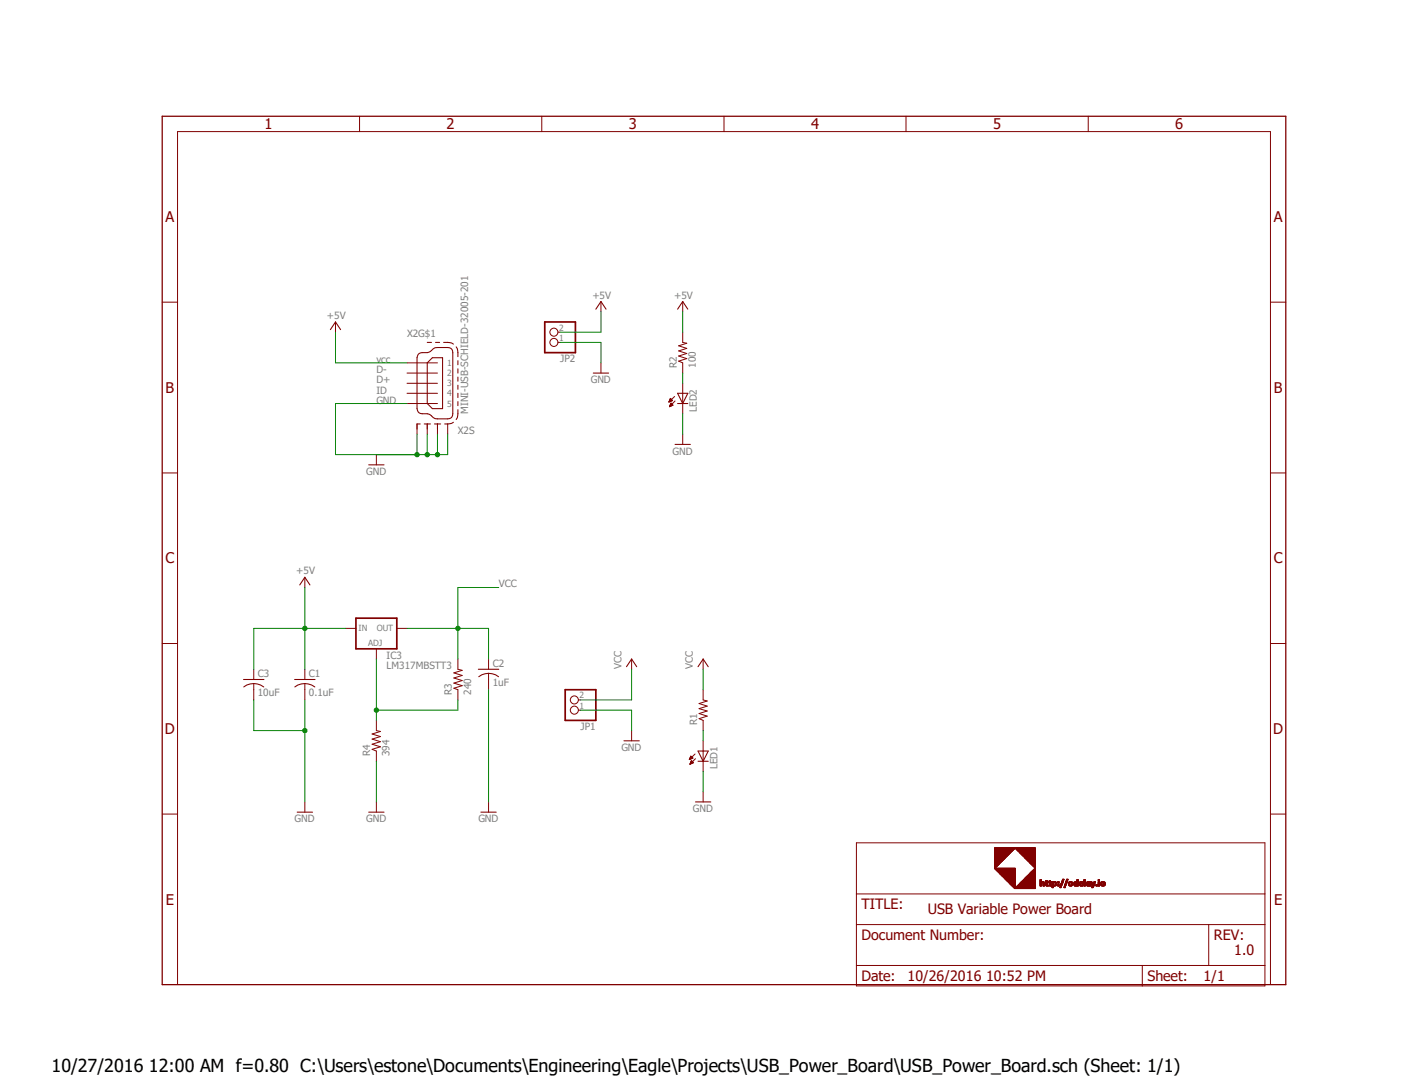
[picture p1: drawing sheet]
<svg xmlns="http://www.w3.org/2000/svg" width="279mm" height="216mm" viewBox="0 0 279 216" stroke-linecap="round" stroke-linejoin="round" font-family="sans-serif">
<path d="M108.3 64h6.1v6.1h-6.1zM70.8 122.9h8.1v6.1h-8.1zM112.4 137.1h6.1v6.1h-6.1z" fill="none" stroke="#800000" stroke-width=".34"/>
<g fill="none" stroke="#800000" stroke-width=".2">
<path d="M71.5 23.1v3.1M107.7 23.1v3.1M144 23.1v3.1M180.2 23.1v3.1M216.4 23.1v3.1M119.5 59.9v2.1M135.8 59.9v2.1M32.3 60.1h3M66.7 64v2M80.9 72.1h6.1M80.9 74.2h6.1M80.9 76.2h6.1"/>
<path d="M80.9 78.2h6.1M111 68.1h.4M111 66h.4M119.5 72.1v2.1M133.1 79.9h.1M133.1 79.8h.2M133.1 79.8h.3M133.1 79.7h.5M133.1 79.6h.6M133.2 79.6h.5M133.2 79.5h.4M133.3 79.4h.2"/>
<path d="M133.3 79.3h.1M133.3 79.2h.1M133.7 79.6l-.4-.4-.3 .7M133.7 79.6l-.7 .3M134.2 78.8l-1.2 1.1M134.2 79.7l-1.1 1.2M135.8 66v2.1l.8 .1-1.6 .5 1.6 .6-1.6 .5 1.6 .5-1.6 .5 1.6 .5-1.6 .5 .8 .3v2.1M135.8 76.2v6.1M252.6 60.1h3.1M32.3 94h3M74.8 90.4v2M80.9 80.2h6.1"/>
<path d="M82.9 84.3v2M85 84.3v2M87 84.3v2M89 84.3v2M133.1 80.8h.2M133.2 80.7h.2M133.2 80.7h.4M133.2 80.6h.5M133.3 80.6h.5M133.3 80.5h.5M133.3 80.4h.4M133.3 80.3h.3"/>
<path d="M133.4 80.2h.1M133.8 80.6l-.4-.5-.3 .8M133.8 80.6l-.7 .3M135.8 86.3v2M252.6 94h3.1M60.6 114.8v2M32.3 127.9h3M50.5 133.1v2M50.5 135.9v3.2M60.6 133.1v2M60.6 135.9v3.2M68.7 124.9h2.1"/>
<path d="M74.8 129v2M78.9 124.9h2M91.1 131v2.1l.8 .2-1.6 .5 1.6 .5-1.6 .5 1.6 .5-1.6 .5 1.6 .5-1.6 .5 .8 .3v2M97.2 131v2.1M97.2 133.9v3.2M115 139.1h.4M125.6 131v2.1M139.8 137.1v2l.8 .3-1.6 .5 1.6 .5-1.6 .5 1.6 .5-1.6 .5 1.6 .5-1.6 .5 .8 .3v2M139.8 131v2.1M252.6 127.9h3.1M60.6 159.4v2.1M74.8 143.2v2l.8 .2-1.6 .5 1.6 .5-1.6 .5 1.6 .5-1.6 .6 1.6 .5-1.6 .5 .8 .3v2"/>
<path d="M74.8 159.4v2.1M97.2 159.4v2.1M115 141.2h.4M125.6 145.2v2.1M137.1 151h.1M137.1 150.9h.2M137.2 150.9h.3M137.2 150.8h.4M137.2 150.7h.6M137.2 151.9h.1M137.2 150.6h.5M137.2 151.8h.2"/>
<path d="M137.2 151.8h.3M137.3 150.5h.3M137.3 151.7h.4M137.3 151.6h.5M137.3 150.4h.2M137.4 150.3l.4 .4-.7 .3zM137.4 151.5h.4M137.4 151.5h.3M137.4 151.4h.3M137.4 151.3h.2M137.5 151.3h.1M137.9 151.6l-.4-.4-.3 .7"/>
<path d="M137.9 151.6l-.7 .3M138.2 149.9l-1.1 1.1M138.3 150.8l-1.1 1.1M139.8 147.3v6.1M139.8 157.4v2M32.3 161.8h3M170.3 167.6h81.2v28.4h-81.2zM170.3 177.7h81.2M252.6 161.8h3.1M35.3 195.7v-169.5h217.3v169.5M170.3 183.8h81.2M170.3 191.9h81.2"/>
<path d="M227.2 191.9v4.1M240.4 183.8v8.1"/>
<circle cx="110.2" cy="68.1" r=".8"/>
<circle cx="110.2" cy="66" r=".8"/>
<circle cx="114.2" cy="139.2" r=".8"/>
<circle cx="114.2" cy="141.2" r=".8"/>
</g>
<g fill="none" stroke="#800000" stroke-width=".21">
<path d="M65.7 65.5l1-1.5 1 1.5M83.1 70.5a1.76 1.76 0 0 1 1.9-.4l.6-.2a1.87 1.87 0 0 1 1.4-.8h2a.93 .93 0 0 1 1 1v12.2a.93 .93 0 0 1-1 1h-2a1.87 1.87 0 0 1-1.4-.8 3.1 3.1 0 0 0-1.9-.3 .99 .99 0 0 1-.8-1v-10.1zM85 68.1h.8M86 71.1h2v10.1h-2l-1-1v-8.1zM86.6 68.1h.8M88.2 68.1a2.83 2.83 0 0 1 2 .3M90.7 69a2.83 2.83 0 0 1 .4 1.9M91.1 71.7v.8M91.1 73.3v.9M91.1 75v.8M91.1 76.6v.8M91.1 78.2v.8"/>
<path d="M91.1 79.8v.8M118 74.2h3M118.5 61.5l1-1.6 1 1.6M134.7 78.2h2.1l-1 2zM134.7 61.5l1.1-1.6 1 1.6M73.3 92.4h3.1M82.9 84.3h.7M84.4 84.3h1.2M86.4 84.3h1.2M90.2 83.9a2.59 2.59 0 0 1-1.8 .4M91.1 81.4a2.83 2.83 0 0 1-.4 2M134.2 88.3h3.1"/>
<path d="M134.7 80.2h2.1M59.6 116.3l1-1.5 1 1.5M48.4 135.1h4.1M48.5 136.6a3.3 3.3 0 0 1 4 0M58.6 135.1h4.1M58.6 136.6a3.3 3.3 0 0 1 4 0M95.1 133.1h4.1M95.2 134.5a3.2 3.2 0 0 1 3.9 0M124.6 132.5l1-1.5 1 1.5M138.8 132.5l1-1.5 1 1.5M124.1 147.3h3M138.3 159.4h3.1"/>
<path d="M138.8 149.3h2l-1 2zM138.8 151.3h2M59.1 161.5h3M73.3 161.5h3.1M95.6 161.5h3.1"/>
</g>
<path d="M32.3 23.1h223.4v172.6h-223.4z" fill="none" stroke="#800000" stroke-width=".25"/>
<path d="M50.5 139.1v6.1h10.1M60.6 139.1v20.3M74.8 151.3v8.1M139.8 145.2v2.1" fill="none" stroke="#008000" stroke-width=".2"/>
<circle cx="60.6" cy="145.2" r=".43" fill="#008000"/>
<g fill="none" stroke="#008000" stroke-width=".2">
<path d="M111.4 68.1h8.1v4M80.9 80.2h-14.2v10.2h16.2v-4.1M135.8 82.3v4M97.2 137.1v22.3M115.4 141.2h10.2v4M139.8 153.4v4"/>
<circle cx="60.6" cy="145.2" r=".43"/>
</g>
<circle cx="82.9" cy="90.4" r=".43" fill="#008000"/>
<g fill="none" stroke="#008000" stroke-width=".2">
<path d="M87 86.3v4.1M89 86.3v4.1h-6.1"/>
<circle cx="82.9" cy="90.4" r=".43"/>
</g>
<circle cx="87" cy="90.4" r=".43" fill="#008000"/>
<g fill="none" stroke="#008000" stroke-width=".2">
<path d="M85 86.3v4.1"/>
<circle cx="87" cy="90.4" r=".43"/>
</g>
<circle cx="85" cy="90.4" r=".43" fill="#008000"/>
<g fill="none" stroke="#008000" stroke-width=".2">
<path d="M68.7 124.9h-8.1v8.2"/>
<circle cx="85" cy="90.4" r=".43"/>
</g>
<circle cx="60.6" cy="124.9" r=".43" fill="#008000"/>
<g fill="none" stroke="#008000" stroke-width=".2">
<path d="M66.7 66v6.1h14.2M119.5 62v4h-8.1M135.8 62v4M60.6 116.8v8.1h-10.1v8.2M74.8 131v12.2M91.1 139.1v2.1h-16.3"/>
<circle cx="60.6" cy="124.9" r=".43"/>
</g>
<circle cx="74.8" cy="141.2" r=".43" fill="#008000"/>
<g fill="none" stroke="#008000" stroke-width=".2">
<path d="M135.8 74.2v2M91.1 116.8v14.2M80.9 124.9h10.2"/>
<circle cx="74.8" cy="141.2" r=".43"/>
</g>
<circle cx="91.1" cy="124.9" r=".43" fill="#008000"/>
<g fill="none" stroke="#008000" stroke-width=".2">
<path d="M91.1 116.8h8.1M91.1 124.9h6.1v6.1M125.6 133.1v6h-10.2M139.8 133.1v4"/>
<circle cx="91.1" cy="124.9" r=".43"/>
</g>
<g fill="none" stroke="#800000" stroke-width=".2">
<path d="M197.8 172.7h4.1M197.8 172.6h4.1M197.8 172.6h.1M197.8 172.5h.2M197.8 172.4h.3M197.8 172.3h.4M197.8 172.2h.4M197.8 172.2h.5M197.8 172.1h.5M197.8 172h.6M197.8 172h.7M197.8 171.9h.8"/>
<path d="M197.8 171.8h.9M197.8 171.7h1M197.8 171.6h1.1M197.8 171.5h1.2M197.8 171.4h1.3M197.8 171.3h1.3M197.8 171.3h1.4M197.8 171.2h1.5M197.8 171.1h1.6M197.8 171h1.7M197.8 170.9h1.8M197.8 170.8h1.8"/>
<path d="M197.8 170.8h1.9M197.8 170.7h1.9M197.8 170.7h2M197.8 170.6h2.1M197.8 170.5h2.1M197.8 170.5h2.2M197.8 170.4h2.2M197.8 170.4h2.3M197.8 170.3h2.4M197.8 170.2h2.5M197.8 170.1h2.6M197.8 170h2.6"/>
<path d="M197.8 170h2.7M197.8 169.9h2.7M197.8 169.9h2.8M197.8 169.8h2.8M197.8 169.8h2.9M197.8 169.7h3M197.8 169.6h3M197.8 169.6h3.1M197.8 169.5h3.1M197.8 169.4h3.3M197.8 169.3h3.4M197.8 169.2h3.5"/>
<path d="M197.8 169.1h3.5M197.8 169.1h3.6M197.8 169h3.6M197.8 169h3.7M197.8 168.9h3.8M197.8 168.8h3.9M197.8 168.7h4M197.8 168.6h8.1M197.8 168.5h8.1M197.9 172.8h4M198 172.9h3.9M198 172.8h3.9"/>
<path d="M198.1 173h3.8M198.2 173.1h3.7M198.2 173h3.7M198.3 173.2h3.6M198.4 173.3h3.5M198.5 173.4h3.4M198.6 173.5h3.3M198.6 173.4h3.3M198.7 173.6h3.2M198.8 173.7h3.1M198.8 173.6h3.1M198.8 171.7l-1 .1"/>
<path d="M198.9 173.7h3M199 173.9h2.9M199 173.8h2.9M199.1 173.9h2.8M199.1 174h2.8M199.2 174.1h2.7M199.3 174.2h2.6M199.4 174.3h2.5M199.4 174.2h2.5M199.5 174.3h2.4M199.6 174.5h2.3M199.6 174.4h2.3"/>
<path d="M199.7 174.6h2.2M199.8 174.7h2.1M199.9 174.8h2M199.9 170.6h-2.1M200 174.9h1.9M200.1 175h1.8M200.2 175.1h1.7M200.2 175h1.7M200.3 175.2h1.6M200.3 175.1h1.6M200.4 175.3h1.5M200.4 170.1h-2.6"/>
<path d="M200.5 175.4h1.4M200.6 175.5h1.3M200.7 175.6h1.2M200.8 175.7h1.1M200.8 175.6h1.1M200.9 175.8h1M201 175.9h.9M201 169.5h-3.2M201.1 176h.8M201.1 175.9h.8M201.2 176h.7M201.3 176.1h.6"/>
<path d="M201.3 169.2h-3.5M201.3 176.2h.6M201.4 176.3h.5M201.5 176.4h.4M201.6 176.5h4.3M201.6 176.4h.3M201.6 168.9l-3.8 .1M201.7 176.6h4.2M201.7 176.5h4.2M201.8 176.6h4.1M201.9 168.7h4M202 176.4h3.9"/>
<path d="M202 168.7h3.9M202.1 176.3h3.8M202.1 168.8h3.8M202.1 176.2h3.8M202.1 168.9h3.8M202.2 176.2h3.7M202.2 169h3.7M202.3 176.1h3.6M202.3 169.1h3.6M202.3 169h3.6M202.4 176h3.5M202.4 169.2h3.5"/>
<path d="M202.4 169.1h3.5M202.5 176h3.4M202.5 175.9h3.4M202.5 169.2h3.4M202.6 175.9h3.3M202.6 169.3h3.3M202.6 175.8h3.3M202.6 169.4h3.3M202.7 175.7h3.2M202.7 169.5h3.2M202.8 175.6h3.1M202.8 169.6h3.1"/>
<path d="M202.8 169.5h3.1M202.9 175.6h3M202.9 175.5h3M202.9 169.7h3M202.9 169.6h3M202.9 175.4h3M203 175.4h2.9M203 175.3h2.9M203 169.8h2.9M203.1 175.3h2.8M203.1 169.9h2.8M203.1 169.8h2.8"/>
<path d="M203.2 175.2h2.7M203.2 170h2.7M203.2 169.9h2.7M203.3 175.1h2.6M203.3 170.1h2.6M203.3 170h2.6M203.4 175.1h2.5M203.4 175h2.5M203.4 170.1h2.5M203.5 175h2.4M203.5 170.2h2.4M203.5 174.9h2.4"/>
<path d="M203.5 170.3h2.4M203.6 174.8h2.3M203.6 170.4h2.3M203.7 174.8h2.2M203.7 174.7h2.2M203.7 170.5h2.2M203.7 170.4h2.2M203.8 174.7h2.1M203.8 174.6h2.1M203.8 170.6h2.1M203.8 170.5h2.1M203.8 174.5h2.1"/>
<path d="M203.9 174.5h2M203.9 170.7h2M204 174.4h1.9M204 170.8h1.9M204 170.7h1.9M204.1 174.3h1.8M204.1 170.9h1.8M204.1 170.8h1.8M204.2 174.2h1.7M204.2 170.9h1.7M204.3 174.2h1.6M204.3 171h1.6"/>
<path d="M204.3 174.1h1.6M204.3 171.1h1.6M204.4 174h1.5M204.4 171.2h1.5M204.5 173.9h1.4M204.5 171.3h1.4M204.6 173.9h1.3M204.6 173.8h1.3M204.6 171.4h1.3M204.6 171.3h1.3M204.7 173.7h1.2M204.7 171.4h1.2"/>
<path d="M204.8 173.7h1.1M204.8 171.5h1.1M204.8 173.6h1.1M204.8 171.6h1.1M204.9 173.5h1M204.9 171.7h1M205 173.4h.9M205 171.7h.9M205.1 173.4h.8M205.1 173.3h.8M205.1 171.8h.8M205.1 173.2h.8"/>
<path d="M205.1 171.9h.8M205.2 172h.7M205.3 173.1h.6M205.3 172h.6M205.4 173.1h.5M205.4 173h.5M205.4 172.2h.5M205.4 172.1h.5M205.5 173h.4M205.5 172.9h.4M205.5 172.3h.4M205.5 172.2h.4"/>
<path d="M205.6 172.8h.3M205.6 172.3h.3M205.7 172.8h.2M205.7 172.4h.2M205.7 172.7h.2M205.7 172.5h.2M205.8 172.6h.1M206.8 176.1h.3M206.8 176h.3M206.8 175.9h.3M206.8 175.8h.3M206.8 175.7h.3"/>
<path d="M206.8 175.6h.3M206.8 175.4h.9M206.8 175.4h.8M206.8 175.3h.8M206.8 175.3h.3M206.8 175.2h.3M206.8 175.1h.3M206.8 175h.3M206.8 174.9h.3M207.2 175.5h-.4M207.2 175.3h.3M207.3 175.5h.4"/>
<path d="M207.4 176.1h.3M207.4 176h.3M207.4 175.9h.3M207.4 175.8h.3M207.4 175.7h.3M207.4 175.6h.3M207.9 175.4h1.2M207.9 175.3h1.2M208 176h.5M208 176h.2M208 175.9h.2M208 175.8h.2"/>
<path d="M208 175.7h.2M208 175.6h.2M208 175.5h.2M208 175.2h.2M208 175.1h.2M208 175h.2M208.1 176.1h.4M208.7 176h.4M208.7 176h.2M208.7 175.9h.2M208.7 175.8h.2M208.7 175.7h.2"/>
<path d="M208.7 175.6h.2M208.7 175.5h.2M208.7 175.2h.2M208.7 175.1h.2M208.7 175h.2M208.7 176.1h.4M209.2 176.5h.3M209.2 176.4h.3M209.2 176.3h.3M209.2 176.2h.3M209.2 176.1h.3M209.2 176h.8"/>
<path d="M209.2 176h.3M209.2 175.9h.3M209.2 175.8h.3M209.2 175.7h.3M209.2 175.6h.3M209.2 175.4h.8M209.2 175.3h.8M209.2 175.3h.3M209.5 176.1h.3M209.5 175.5h-.3M209.5 175.3h.4M209.8 176h.2"/>
<path d="M209.8 175.9h.2M209.8 175.5h.3M209.8 175.9h.3M209.8 175.8h.3M209.8 175.7h.3M209.8 175.6h.3M210.4 176.1h.2M210.4 176h.2M210.4 175.9h.2M210.4 175.6h.2M210.4 175.5h.2M210.4 175.4h.2"/>
<path d="M210.4 175.3h.2M210.8 176.5h.2M210.8 176.4h.2M210.8 176.3h.3M210.9 176.3h.2M210.9 176.2h.2M210.9 176.1h.2M210.9 176h.3M210.9 175.9h.3M211 175.8h.2M211 175.7h.2M211 175.7h.3"/>
<path d="M211 175.6h.3M211.1 175.6h.2M211.1 175.5h.2M211.1 175.4h.3M211.2 175.4h.2M211.2 175.3h.2M211.2 175.1h.3M211.2 175h.3M211.3 174.9h.3M211.3 174.8h.3M211.5 175.2h-.3M211.6 176.5h.2"/>
<path d="M211.6 176.4h.2M211.6 176.3h.3M211.7 176.3h.2M211.7 176.2h.2M211.7 176.1h.2M211.8 176h.2M211.8 175.9h.2M211.8 175.8h.2M211.8 175.7h.2M211.8 175.7h.3M211.8 175.6h.3M211.9 175.6h.2"/>
<path d="M211.9 175.5h.2M211.9 175.4h.3M212 175.4h.2M212 175.3h.2M212 175.1h.3M212 175h.3M212.1 174.9h.3M212.1 174.8h.3M212.3 175.2h-.3M212.5 175.9h.2M212.5 175.8h.2M212.5 175.7h.2"/>
<path d="M212.5 175.6h.2M212.6 176h.7M212.6 176h.2M212.6 175.9h.2M212.6 175.4h.7M212.6 175.3h.7M212.7 176.1h.4M212.7 175.3h.4M212.8 175.5h-.3M213 176h.3M213 175.9h.3M213 175.5h.4"/>
<path d="M213.1 175.9h.3M213.1 175.8h.3M213.1 175.7h.3M213.1 175.6h.3M213.5 175.9h.3M213.5 175.8h.3M213.5 175.7h.3M213.5 175.6h.3M213.6 176h.8M213.6 176h.3M213.6 175.9h.3M213.6 175.4h.8"/>
<path d="M213.6 175.3h.8M213.7 176.1h.4M213.8 175.3h.3M213.9 175.5h-.4M214.1 176h.3M214.1 175.9h.3M214.1 175.5h.3M214.2 176.1h.2M214.2 175.9h.2M214.2 175.8h.2M214.2 175.7h.2M214.2 175.6h.2"/>
<path d="M214.2 175.3h.2M214.2 175.2h.2M214.2 175.1h.2M214.2 175h.2M214.2 174.9h.2M214.6 175.9h.2M214.6 175.8h.2M214.6 175.7h.8M214.6 175.6h.8M214.6 175.6h.2M214.7 176h.7M214.7 176h.2"/>
<path d="M214.7 175.9h.2M214.7 175.4h.7M214.7 175.4h.6M214.7 175.3h.6M214.8 176.1h.5M214.8 175.3h.4M214.9 175.5h-.3M215.1 175.6h.3M215.1 175.5h.3M215.2 176h.2M215.2 175.9h.2M215.4 175.7l-.8 .1"/>
<path d="M215.6 176.1h.2M215.6 176h.2M215.6 175.9h.2M215.6 175.8h.2M215.6 175.7h.2M215.6 175.6h.2M215.6 175.5h.2M215.6 175.4h.2M215.6 175.3h.2M215.6 175.2h.2M215.6 175.1h.2M215.6 175h.2"/>
<path d="M215.6 174.9h.2M216 176h.3M216 175.9h.3M216 175.8h.4M216.1 176h.8M216.1 175.7h.8M216.1 175.5h.2M216.1 175.4h1.1M216.1 175.4h.7M216.1 175.3h.7M216.2 176.1h.3M216.2 175.6h.7"/>
<path d="M216.2 175.6h1.1M216.3 175.3h.4M216.5 176h.4M216.5 175.9h.4M216.6 176.1h.3M216.6 175.9h.3M216.6 175.8h.3M216.6 175.6h.7M216.6 175.5h.7M216.9 175.7l-.9 .1M216.9 175.3h.3M216.9 175.3h.2"/>
<path d="M216.9 175.4h.3M217 175.7h.3M217 175.6h.3M217.1 176.5h.2M217.1 176.4h.2M217.1 176.4h.3M217.1 176.3h.3M217.1 175.9h.2M217.1 175.8h.2M217.2 176.3h.2M217.2 176.2h.3M217.2 176.1h.3"/>
<path d="M217.2 176h.4M217.2 175.9h.4M217.3 176.2h.2M217.4 175.9h.2M217.4 175.8h.3M217.4 175.7h.3M217.4 175.6h.3M217.4 175.6h.4M217.5 175.6h.3M217.5 175.5h.3M217.5 175.4h.3M217.5 175.3h.3"/>
<path d="M217.6 175.3h.2M217.9 176h.3M217.9 175.9h.3M218 176.1h.2M218 175.9h.2M218.4 176.1h.3M218.4 176h.3M218.4 175.9h.3M218.4 175.8h.3M218.4 175.7h.3M218.4 175.6h.3M218.4 175.5h.3"/>
<path d="M218.4 175.4h.3M218.4 175.3h.3M218.4 175.1h.3M218.4 175h.3M218.4 174.9h.3M218.9 175.9h.2M218.9 175.8h.2M218.9 175.7h.2M218.9 175.6h.2M218.9 176h.8M218.9 176h.3M218.9 175.9h.3"/>
<path d="M218.9 175.4h.8M218.9 175.3h.8M219.1 176.1h.4M219.1 175.3h.4M219.2 175.5h-.3M219.5 176h.2M219.5 175.9h.2M219.5 175.5h.3M219.5 175.9h.3M219.5 175.8h.3M219.5 175.7h.3M219.5 175.6h.3"/>
</g>
<text font-size="3.6" x="10.2" y="213.1">10/27/2016 12:00 AM f=0.80 C:\Users\estone\Documents\Engineering\Eagle\Projects\USB_Power_Board\USB_Power_Board.sch (Sheet: 1/1)</text>
<g font-size="2.9" fill="#800000">
<text x="52.6" y="25.7">1</text>
<text x="88.8" y="25.7">2</text>
<text x="125.1" y="25.7">3</text>
<text x="161.3" y="25.7">4</text>
<text x="197.5" y="25.7">5</text>
<text x="233.7" y="25.7">6</text>
<text x="32.9" y="44.2">A</text>
<text x="253.3" y="44.2">A</text>
<text x="32.9" y="78.1">B</text>
<text x="253.3" y="78.1">B</text>
<text x="32.9" y="112">C</text>
<text x="253.3" y="112">C</text>
<text x="32.8" y="145.9">D</text>
<text x="253.2" y="145.9">D</text>
<text x="33" y="179.8">E</text>
<text x="253.4" y="179.8">E</text>
</g>
<g font-size="2.8" fill="#800000">
<text x="171.3" y="180.8">TITLE:</text>
<text x="184.5" y="181.8">USB Variable Power Board</text>
<text x="171.3" y="186.9">Document Number:</text>
<text x="241.4" y="186.9">REV:</text>
<text x="245.4" y="189.9">1.0</text>
<text x="171.3" y="195">Date:</text>
<text x="180.5" y="195">10/26/2016 10:52 PM</text>
<text x="228.2" y="195">Sheet:</text>
<text x="239.4" y="195">1/1</text>
</g>
<g font-size="2" fill="#808080">
<text x="117.8" y="59.4">+5V</text>
<text x="134.1" y="59.4">+5V</text>
<text x="65" y="63.4">+5V</text>
<text x="80.9" y="67.1">X2G$1</text>
<text x="74.8" y="72.1">vcc</text>
<text x="74.8" y="74.2">D-</text>
<text x="74.8" y="76.2">D+</text>
<text x="111.4" y="72.1">JP2</text>
<text x="117.5" y="76.2">GND</text>
<text x="134.6" y="73.2" transform="rotate(-90 134.6 73.2)">R2</text>
<text x="138.4" y="73.2" transform="rotate(-90 138.4 73.2)">100</text>
<text x="74.8" y="78.2">ID</text>
<text x="74.8" y="80.3">GND</text>
<text x="93.1" y="82.3" transform="rotate(-90 93.1 82.3)">MINI-USB-SCHIELD-32005-201</text>
<text x="138.6" y="81.9" transform="rotate(-90 138.6 81.9)">LED2</text>
<text x="91.1" y="86.3">X2S</text>
<text x="72.8" y="94.4">GND</text>
<text x="133.7" y="90.4">GND</text>
<text x="58.9" y="114.2">+5V</text>
<text x="99.2" y="116.8">VCC</text>
<text x="76.9" y="131">IC3</text>
<text x="51.3" y="134.6">C3</text>
<text x="61.4" y="134.6">C1</text>
<text x="76.9" y="133.1">LM317MBSTT3</text>
<text x="98" y="136.4">1uF</text>
<text x="98" y="132.5">C2</text>
<text x="123.6" y="133.1" transform="rotate(-90 123.6 133.1)">VCC</text>
<text x="137.8" y="133.1" transform="rotate(-90 137.8 133.1)">VCC</text>
<text x="51.3" y="138.4">10uF</text>
<text x="61.4" y="138.4">0.1uF</text>
<text x="89.9" y="138.1" transform="rotate(-90 89.9 138.1)">R3</text>
<text x="93.7" y="138.1" transform="rotate(-90 93.7 138.1)">240</text>
<text x="115.4" y="145.2">JP1</text>
<text x="123.6" y="149.3">GND</text>
<text x="138.6" y="144.2" transform="rotate(-90 138.6 144.2)">R1</text>
<text x="73.6" y="150.3" transform="rotate(-90 73.6 150.3)">R4</text>
<text x="77.5" y="150.3" transform="rotate(-90 77.5 150.3)">394</text>
<text x="142.7" y="152.9" transform="rotate(-90 142.7 152.9)">LED1</text>
<text x="137.8" y="161.5">GND</text>
<text x="58.6" y="163.5">GND</text>
<text x="72.8" y="163.5">GND</text>
<text x="95.1" y="163.5">GND</text>
</g>
<g font-size="1.7" fill="#808080">
<text x="111.2" y="65.7">2</text>
<text x="111.2" y="67.8">1</text>
<text x="88.9" y="72.7">1</text>
<text x="88.9" y="74.8">2</text>
<text x="88.9" y="76.8">3</text>
<text x="88.9" y="78.8">4</text>
<text x="88.9" y="80.9">5</text>
<text x="71.3" y="125.4">IN</text>
<text x="74.9" y="125.4">OUT</text>
<text x="73.2" y="128.4">ADJ</text>
<text x="115.3" y="140.9">1</text>
<text x="115.3" y="138.9">2</text>
</g>
</svg>
